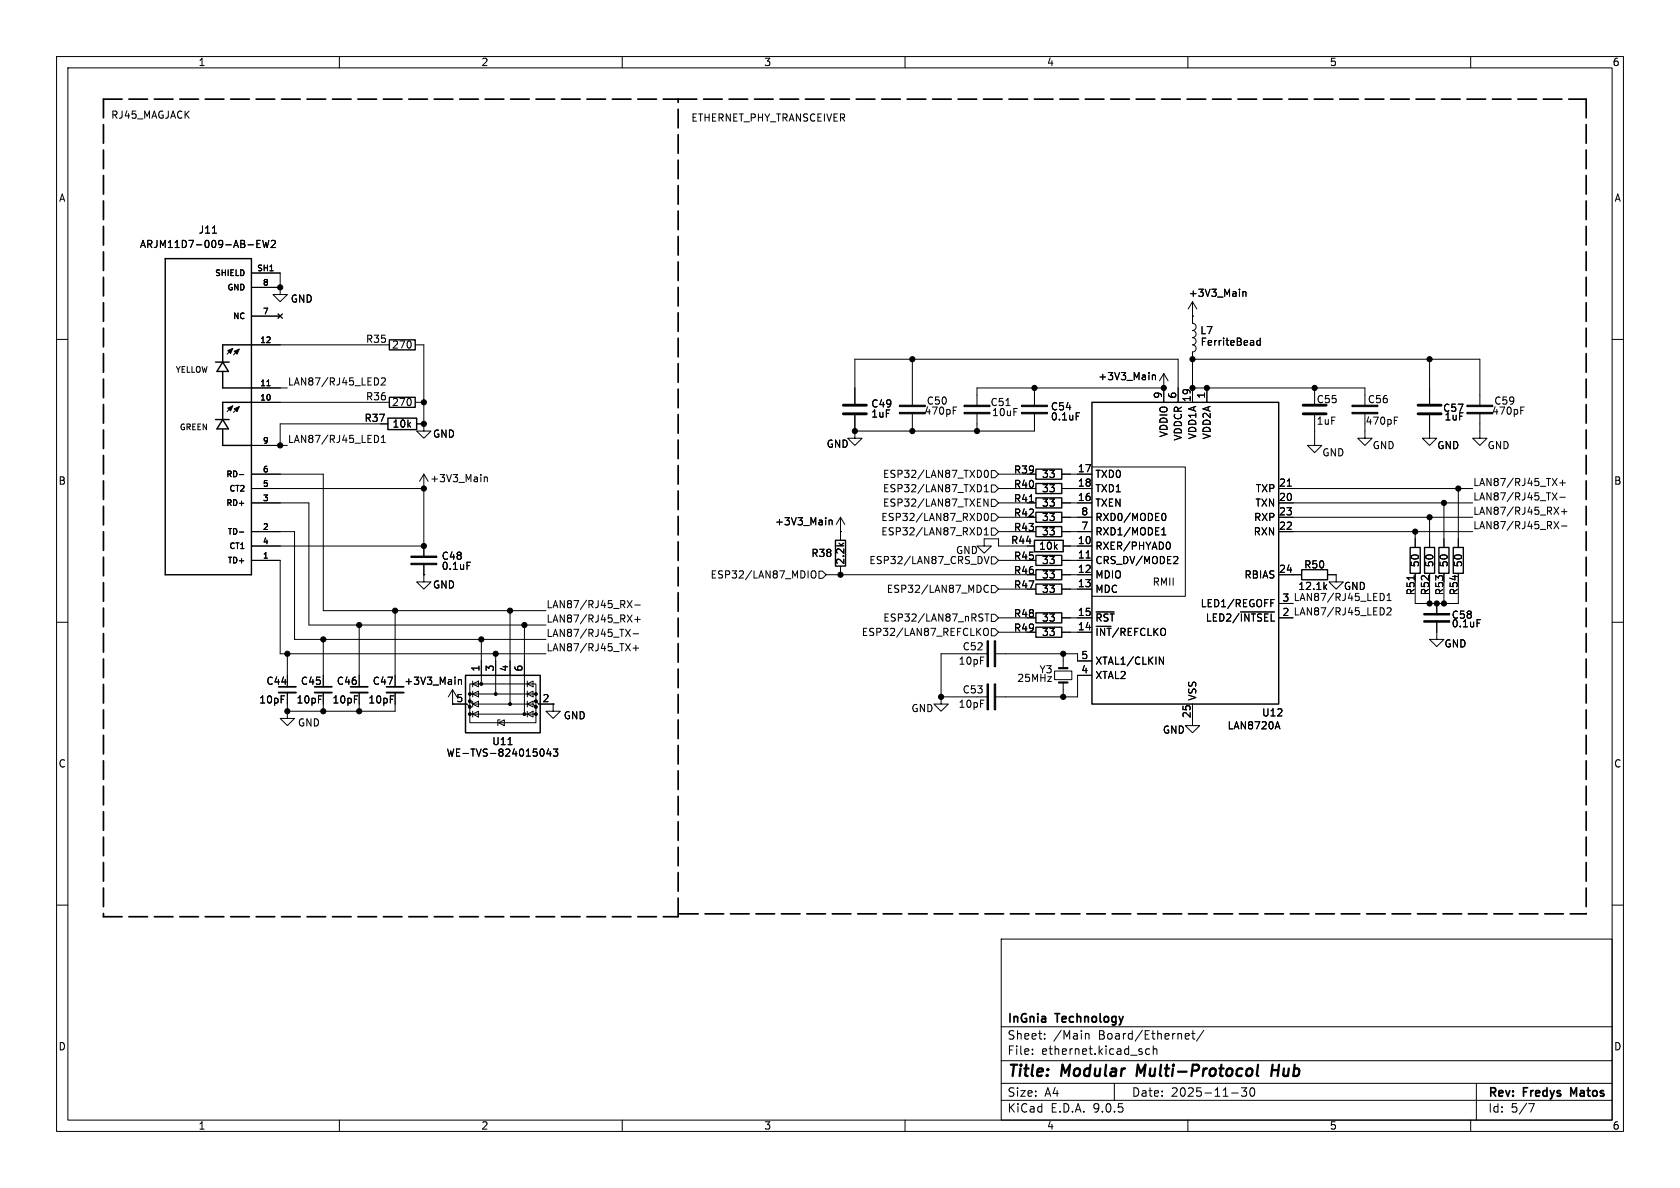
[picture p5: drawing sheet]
<svg xmlns="http://www.w3.org/2000/svg" width="297mm" height="210mm" viewBox="0 0 297 210" stroke-linecap="round" stroke-linejoin="round" font-family="sans-serif">
<g fill="none" stroke="#000" stroke-width=".18">
<path d="M10 10h277v190h-277zM12 12h273v186h-273zM60 10v2M110 10v2M160 10v2M210 10v2M260 10v2M37.6 41.2h.7M44.4 55.9h5.1M44.4 50.8h5.1M44.4 48.3h5.1v2.5M45.4 43.1h.4"/>
<path d="M46 42.5h-.6v1.3h.6M46.4 42.5l.3 1.3 .3-.9 .2 .9 .3-1.3M48 42.6l.4-.1 .3 .4-.8 .9h.8M49.1 55.5l.8 .8M49.5 50.8v1.3h1.3l-1.3 1.2-1.2-1.2h1.2M49.5 50.8h.1M49.9 55.5l-.8 .8M210.8 53.3v3.9a.63 .63 0 0 1 .6 .6 .63 .63 0 0 1-.6 .6 .64 .64 0 0 1 .6 .6 .64 .64 0 0 1-.6 .7M210.8 59.7a.63 .63 0 0 1 .6 .6 .63 .63 0 0 1-.6 .7 .64 .64 0 0 1 .6 .6 .64 .64 0 0 1-.6 .6v8.9M210.8 55.9h.1M210.8 53.3l-.7 1.3M210.8 53.3l.8 1.3"/>
<path d="M219.7 51.5v.9M219.7 51.7l.2-.2 .3 .1 .1 .8M222.8 59.8v1.2M10 60h2M41.1 71.8l-1 1M41.1 61.6l-1 1M42.3 71.9l-1 1M42.3 61.7l-1 1M44.4 61h24.4M44.4 71.1h24.4M44.4 78.7h6.4M44.4 68.6h6.4"/>
<path d="M47.2 68.2h.6M66.5 77a.68 .68 0 0 1 .4 .6 .68 .68 0 0 1-.4 .6M66.7 66.9l.2 .4-.2 .7M67.4 66.9l.5-.1 .2 .4-.8 .9h.8M67.4 78.2h.7M67.4 77.3l.4-.3v1.2M68.6 74.9h-19.1v3.8M73.4 61h1.5v13.9M73.4 71.1h1.5M73.7 74.9h1.2M74.9 74.9v1.3h1.3l-1.3 1.3-1.2-1.3h1.2M74.9 74.9h.1"/>
<path d="M151.1 76.2v1.3h1.3l-1.3 1.2-1.2-1.2h1.2M151.1 73.4v2.8M161.3 63.5v8.4M161.3 72.9v3.3M168.5 72.6h.4M168.5 72h.6M172.7 72.9v3.3M177.8 71.7h.8M182.9 68.6v3.3M182.9 72.9v3.3h-31.8M190.3 73h.6M203.7 66.3v.8"/>
<path d="M203.7 66.4l.2-.1h.3l.1 .8M205.7 68.6h.1M205.7 66v5.1M205.7 68.6h-33v3.3M205.7 66l-.7 1.3M205.7 66l.8 1.3M208.3 71.1v-7.6h-57.2v7.9M210.8 63.5h50.8v8.4M210.8 68.6h30.5v1.3M213.4 68.6v2.5M222.8 60.2h-.4l-.2 .2 .1 .6h.5M232.4 73.4v5.3h1.3l-1.3 1.3-1.3-1.3h1.3"/>
<path d="M232.4 68.6v2.8M241.3 76.2v1.3h1.3l-1.3 1.2-1.3-1.2h1.3M241.3 72.9v2M246.5 74.3h.4M246.5 73.7h.6M252.7 73.4v4.1h1.3l-1.3 1.2-1.2-1.2h1.2M252.7 63.5v7.9M261.6 72.9v4.6h1.3l-1.3 1.2-1.3-1.2h1.3M268.9 72.6h.4M268.9 72h.6M285 60h2M42.3 94.1h.8"/>
<path d="M42.3 83.9h.8M44.4 99.1h5.1v16.5h47M44.4 83.8h12.7v24.2h39.4M44.4 88.9h10.2v21.6h41.9M44.4 86.4h30.5M44.4 94h7.7v19h44.4M44.4 96.5h30.5M74.9 86.4h.1M74.9 83.8l-.7 1.3M74.9 83.8l.8 1.3M74.9 83.8v14.7M74.9 99.6v2"/>
<path d="M82.6 99.4h.6M85.6 84.3v.9M85.6 84.4l.2-.1 .3 .1 .1 .8M146.6 91.9v.9M146.6 92.1l.2-.2 .3 .1v.8M148.6 94h.1M148.6 91.4l-.8 1.3M148.6 91.4l.8 1.3M148.6 91.4v4.1M172.8 93.3a.64 .64 0 0 1 .7 .6 .64 .64 0 0 1-.7 .7M173.1 85.7a.68 .68 0 0 1 .4 .6 .68 .68 0 0 1-.4 .6M173.3 90.8l.2 .5-.2 .7"/>
<path d="M173.5 83.4v.7M174 96.5h-1.3l1.3 1.3 1.3-1.3h-1.3v-1.2h2.5v1.2h6.4M174 98.4l.4 1.2 .4-1.2M174 94.6h.7M174 86l.4-.3v1.2M174 93.7l.4-.4v1.3M174 86.9h.7M174.1 90.9l.2-.2a.68 .68 0 0 1 .4 .7 .68 .68 0 0 1-.4 .6l-.2-.1-.1-.4zM174.1 83.3l.2-.2a.68 .68 0 0 1 .4 .7 .68 .68 0 0 1-.4 .6l-.2-.1-.1-.4zM174.7 88.2v1.3l-.8-1.3v1.3M175.3 98.4h.6l.6 .7-.6 .6h-.6zM175.3 90.8h.6l.6 .6-.6 .7h-.6z"/>
<path d="M175.3 93.3h.6l.6 .7-.6 .6h-.6zM175.3 88.3h.6l.6 .6-.6 .6h-.6zM175.3 83.2h.6l.6 .6-.6 .7h-.6zM175.3 85.7h.6l.6 .7-.6 .6h-.6zM176.5 83.8h6.6M176.5 88.9h6.6M176.5 86.4h6.6M176.5 91.4h6.6M176.5 94h6.6M176.5 99.1h6.6M182 88.7h.7M187.7 83.8h5.3"/>
<path d="M187.7 88.9h5.3M187.7 86.4h5.3M187.7 91.4h5.3M187.7 94h5.3M187.7 99.1h5.3M188 96.5h5M192 98.6h.7M193 82.6h16.5v22.8h-16.5M205.4 94.6h.7M205.4 93.7l.3-.4v1.3M205.6 90.8l.1-.1a.68 .68 0 0 1 .4 .7 .68 .68 0 0 1-.4 .6h-.1M206.5 95.8a.68 .68 0 0 1 .4 .7 .68 .68 0 0 1-.4 .6"/>
<path d="M208 98.4l.2 .2v.3l-.8 .7h.8M226.1 88.9h34.2M226.1 86.4h34.2M226.1 91.4h34.2M226.1 94h34.2M227.6 85.9h.7M250.2 94v2.8M252.7 91.4v5.4M255.3 88.9v7.9M257.8 86.4v10.4M274.4 87.1l.9 1.3M274.4 84.6l.9 1.2"/>
<path d="M274.7 92.2l.9 1.3M274.7 89.7l.9 1.2M275.3 87.1l-.9 1.3M275.3 84.6l-.9 1.2M275.6 92.2l-.9 1.3M275.6 89.7l-.9 1.2M275.8 87.9h.9M275.8 85.4h.9M276.1 93h.9M276.1 90.4h.9M276.2 84.9v.9M276.5 90v.9"/>
<path d="M10 110h2M50.8 115.6v3.8M57.1 113v8.4M63.5 110.5v10.9M69.8 108v13.4M74.9 101.6v1.3h1.3l-1.3 1.2-1.2-1.2h1.2M74.9 101.6h.1M85.1 113v7.9M87.6 115.6v7.1M90.2 108v16.5M92.7 110.5v15.7M110.6 113.8l.8 1.3"/>
<path d="M110.6 111.2l.8 1.3M110.9 106.2l.8 1.2M110.9 108.7l.8 1.3M111.4 113.8l-.8 1.3M111.4 111.2l-.8 1.3M111.7 106.2l-.8 1.2M111.7 108.7l-.8 1.3M111.9 114.6h1M111.9 112h1M112.2 107h1M112.2 109.5h1M112.4 114.1v1"/>
<path d="M112.7 109v1M143.5 101.1l.2-.2a.43 .43 0 0 1 .5 .4v.5a.42 .42 0 0 1-.4 .4 .42 .42 0 0 1-.4-.4zM144.8 101h.6l.6 .6-.6 .6h-.6zM146 101.6h37.1M148.6 100.1v1.5M173.3 108.5l.5 .1M173.5 109.2l.3 .2-.3 .4M174.1 111.1h.1a.43 .43 0 0 1 .5 .4v.4a.42 .42 0 0 1-.4 .5 .42 .42 0 0 1-.4-.5v-.4zM174.1 108.5h.7M174.5 108.5v1.3M174.7 115.6h-8.3v7.6M174.7 103.6a.6 .6 0 0 0-.8 .4 .6 .6 0 0 0 .6 .7l.2-.1"/>
<path d="M175.3 108.6h.6l.6 .6-.6 .7h-.6zM175.3 103.5h.6l.6 .6-.6 .7h-.6zM175.3 111.1h.6l.6 .7-.6 .6h-.6zM175.8 115.6h14.7v1.2h2.5M176.5 104.1h6.6M176.5 109.2h6.6M176.5 111.8h6.6M186.4 118.6h3.1v1.5h-3.1zM187.7 101.6h5.3M187.7 104.1h5.3M187.7 109.2h5.3M187.7 111.8h5.3"/>
<path d="M188 115.6v2.5M193 119.4h-2.5v3.8h-14.7M193.8 108.2h3.2M205 116.1l.7 1.3v-1.3M219.3 108.2h6M224.7 106.6h.4M224.7 106h.6M226.1 101.6h4M226.1 106.7h2.5M234.2 103.7l.3 .5M234.5 103.4l-.4 .4M234.7 101.6h1.5v1.3h1.3l-1.3 1.2-1.3-1.2h1.3"/>
<path d="M244.3 104.9a.68 .68 0 0 1 .4 .6 .68 .68 0 0 1-.4 .7M244.5 107.5l.2 .5-.2 .6M245.2 107.6l.5-.2 .2 .4-.8 .9h.8M245.2 106.2h.7M245.2 105.3l.4-.4v1.3M250 101.8v.7M250.2 101.4v5.3h7.6v-5.3M252.7 101.4v5.3M254 109.8v3.2h1.3l-1.3 1.3-1.3-1.3h1.3M254 106.7v2M255.3 101.4v5.3M261.1 109.5h.6"/>
<path d="M285 110h2M50.8 125.7v1.3h1.3l-1.3 1.3-1.3-1.3h1.3M50.8 125.7h.1M50.8 122.4v3.3M57.1 122.4v3.3M63.5 122.4v3.3M69.8 122.4v3.3h-19M80 124.5h.1M80 121.9l-.8 1.3M80 121.9l.8 1.3M80 121.9v2.6M80 124.5h2.5l.6 .5"/>
<path d="M81 120.1v.9M81 120.2l.2-.1 .3 .1 .1 .8M83.1 126.2v1.6h11.6v-1.6M83.1 122.7v-1.8h11.6v1.8M83.1 124v2.2h11.6v-1.2M83.1 124v-1.3h11.6v1.3l.5 .5h2.6M83.1 124l.5 .5h10.6l.5 .5M83.6 120.9l1-.5v1zM83.6 122.7l1-.5v1zM83.6 124.5l1-.5v1zM83.6 126.2l1-.5v1zM83.6 120.4v1"/>
<path d="M83.6 122.2v1M83.6 124v1M83.6 125.7v1M88.1 127.8l1.1-.5v1zM88.4 127.3h-.4v1M89.8 131.6h.7M93.2 120.9l1-.5v1zM93.2 122.7l1-.5v1zM93.2 124.5l1-.5v1zM93.2 126.2l1-.5v1zM93.2 120.4v1M93.2 122.2v1"/>
<path d="M93.2 124v1M93.2 125.7v1M94.7 124v1M95.6 132.5l.2-.1a.68 .68 0 0 1 .4 .6 .68 .68 0 0 1-.4 .7l-.2-.1M97 132.3l-.3 1h.8M97.3 132.8v.9M97.8 124.5v1.2h1.3l-1.3 1.3-1.3-1.3h1.3M97.8 124.5h.1M97.8 132.4h.8l-.4 .5 .3 .1v.6l-.1 .1-.6-.1M166.4 123.2v1.3h1.2l-1.2 1.2-1.3-1.2h1.3M166.4 123.2h8.3M188 120.7v2.5"/>
<path d="M210.8 124.5v3.8h1.3l-1.3 1.2-1.3-1.2h1.3M225.6 128.5h.6M225.9 127.6l.4 1.2M10 160h2M177 166h108v32h-108zM285 160h2M60 198v2M110 198v2M160 198v2M177 194.5h108M177 191.5h108M177 187.5h108"/>
<path d="M177 181.5h108M182.5 186.3v.1M182.5 185.5v.1M184.7 183.6v.1M184.7 182.8v.1M191.9 182.8l.2-.1 .4 .1v.9M197 191.5v3M203.2 185.5l-.4-.1-.3 .3v.4l.2 .2h.5M203.9 185.5l.2-.1 .4 .1v.9M203.9 184.9v1.5M209.6 182.8l.4-.1 .2 .4-.7 .1M209.6 183.6h.6"/>
<path d="M210 198v2M210.7 182.7h.5M210.9 182.2v1.3l.3 .2M212.8 182.1l-1.3 2M217.7 193.2h1.2M219.5 192.3h.9l-.5 .6 .4 .1v.7l-.2 .1h-.4l-.2-.1M221.1 192.4l.2-.1a.81 .81 0 0 1 .6 .6 .81 .81 0 0 1-.3 .8l-.1 .1a.81 .81 0 0 1-.4-1.4zM260 198v2M261 191.5v6.5M271.2 195.1l-.6 1.5"/>
</g>
<path d="M49.3 121.4h3M55.6 121.4h3.1M62 121.4h3M68.3 121.4h3.1M278.2 193.4l-.5-1.1v1.5" fill="none" stroke="#000" stroke-width=".3"/>
<path d="M201.2 188.2l-.3 2M222.4 188.2l-.2 1.7 .2 .3M224.9 189.2h1.1M225 188.2l-.3 2" fill="none" stroke="#000" stroke-width=".4"/>
<path d="M49.3 122.4h3M55.6 122.4h3.1M62 122.4h3M68.3 122.4h3.1" fill="none" stroke="#000" stroke-width=".33"/>
<path d="M149.1 71.6h4.1M149.1 73.2h4.1M230.4 71.6h4M230.4 73.2h4M250.7 71.6h4.1M250.7 73.2h4.1" fill="none" stroke="#000" stroke-width=".51"/>
<g fill="#000" stroke="#000" stroke-width=".18">
<path d="M40.3 72.1l.8-.3-.3 .8zM40.3 62l.8-.4-.3 .9zM41.4 72.3l.9-.4-.4 .9zM41.4 62.1l.9-.4-.4 .9zM159 71.6h4.6v.3h-4.6zM159 72.9h4.6v.3h-4.6zM170.4 72.9h4.6v.3h-4.6zM170.4 71.6h4.6v.3h-4.6zM180.6 72.9h4.6v.3h-4.6zM180.6 71.6h4.6v.3h-4.6zM239 71.6h4.6v.3h-4.6zM239 72.9h4.6v.3h-4.6z"/>
<path d="M259.3 71.6h4.6v.3h-4.6zM259.3 72.9h4.6v.3h-4.6zM72.6 99.6h4.6v.2h-4.6zM72.6 98.3h4.6v.3h-4.6zM174.5 113.3h.3v4.6h-.3zM175.8 113.3h.2v4.6h-.2zM251.7 109.7h4.6v.3h-4.6zM251.7 108.5h4.6v.2h-4.6zM174.5 120.9h.3v4.6h-.3zM175.8 120.9h.2v4.6h-.2z"/>
<circle cx="49.5" cy="50.8" r=".46"/>
<circle cx="49.5" cy="78.7" r=".46"/>
<circle cx="74.9" cy="71.1" r=".46"/>
<circle cx="74.9" cy="74.9" r=".46"/>
<circle cx="151.1" cy="76.2" r=".46"/>
<circle cx="161.3" cy="76.2" r=".46"/>
<circle cx="161.3" cy="63.5" r=".46"/>
<circle cx="172.7" cy="76.2" r=".46"/>
<circle cx="182.9" cy="68.6" r=".46"/>
<circle cx="205.7" cy="68.6" r=".46"/>
<circle cx="210.8" cy="63.5" r=".46"/>
<circle cx="210.8" cy="68.6" r=".46"/>
<circle cx="213.4" cy="68.6" r=".46"/>
<circle cx="232.4" cy="68.6" r=".46"/>
<circle cx="252.7" cy="63.5" r=".46"/>
<circle cx="74.9" cy="96.5" r=".46"/>
<circle cx="74.9" cy="86.4" r=".46"/>
<circle cx="250.2" cy="94" r=".46"/>
<circle cx="252.7" cy="91.4" r=".46"/>
<circle cx="255.3" cy="88.9" r=".46"/>
<circle cx="257.8" cy="86.4" r=".46"/>
<circle cx="50.8" cy="115.6" r=".46"/>
<circle cx="57.1" cy="113" r=".46"/>
<circle cx="63.5" cy="110.5" r=".46"/>
<circle cx="69.8" cy="108" r=".46"/>
<circle cx="85.1" cy="113" r=".46"/>
<circle cx="87.6" cy="115.6" r=".46"/>
<circle cx="90.2" cy="108" r=".46"/>
<circle cx="92.7" cy="110.5" r=".46"/>
<circle cx="148.6" cy="101.6" r=".46"/>
<circle cx="188" cy="115.6" r=".46"/>
<circle cx="252.7" cy="106.7" r=".46"/>
<circle cx="254" cy="106.7" r=".46"/>
<circle cx="255.3" cy="106.7" r=".46"/>
<circle cx="50.8" cy="125.7" r=".46"/>
<circle cx="57.1" cy="125.7" r=".46"/>
<circle cx="63.5" cy="125.7" r=".46"/>
<circle cx="83.1" cy="122.7" r=".25"/>
<circle cx="83.1" cy="124" r=".25"/>
<circle cx="83.1" cy="125" r=".25"/>
<circle cx="83.1" cy="126.2" r=".25"/>
<circle cx="85.1" cy="120.9" r=".25"/>
<circle cx="87.6" cy="122.7" r=".25"/>
<circle cx="90.2" cy="124.5" r=".25"/>
<circle cx="92.7" cy="126.2" r=".25"/>
<circle cx="94.7" cy="126.2" r=".25"/>
<circle cx="94.7" cy="122.7" r=".25"/>
<circle cx="94.7" cy="125" r=".25"/>
<circle cx="94.7" cy="124" r=".25"/>
<circle cx="166.4" cy="123.2" r=".46"/>
<circle cx="188" cy="123.2" r=".46"/>
</g>
<g fill="none" stroke="#000" stroke-width=".24">
<path d="M68.8 60.1h4.6v1.7h-4.6zM68.8 70.2h4.6v1.8h-4.6zM147.7 95.5h1.8v4.6h-1.8zM183.1 82.9h4.6v1.8h-4.6zM183.1 88h4.6v1.8h-4.6zM183.1 98.2h4.6v1.7h-4.6zM183.1 90.6h4.6v1.7h-4.6zM183.1 93.1h4.6v1.8h-4.6zM183.1 85.5h4.6v1.7h-4.6zM249.3 96.8h1.8v4.5h-1.8zM251.8 96.8h1.8v4.5h-1.8zM254.4 96.8h1.8v4.5h-1.8z"/>
<path d="M256.9 96.8h1.8v4.5h-1.8zM183.1 108.3h4.6v1.8h-4.6zM183.1 103.3h4.6v1.7h-4.6zM183.1 110.9h4.6v1.7h-4.6zM183.1 100.7h4.6v1.8h-4.6zM230.1 100.7h4.6v1.8h-4.6z"/>
</g>
<g fill="none" stroke="#000" stroke-width=".25">
<path d="M29.2 45.7h15.2v55.9h-15.2zM38.1 74.2h2.4M38.1 64h2.4M39.4 74.2l1 1.6h-2zM39.4 64l1 1.7h-2zM39.4 75.9v2.8h5M39.4 65.8v2.8h5M44.4 61h-5v2.9M44.4 71.1h-5v2.9M68.6 73.9h5.1v2h-5.1zM193 71.1h33.1v53.4h-33.1zM182.9 95.5h5.1v2h-5.1z"/>
<path d="M82.3 119.4h13.2v10.1h-13.2z"/>
</g>
<path d="M187.2 118.1h1.5M187.2 120.7h1.5" fill="none" stroke="#000" stroke-width=".38"/>
<path d="M18.3 17.5h101.6M18.3 17.5v144.6M119.9 17.5h160.5M280.4 17.5v144M18.3 162.1h101.6M119.9 162.1v-144.6M120.1 161.5h160.3" fill="none" stroke="#000" stroke-width=".3" stroke-dasharray="3.3 1.2"/>
<g font-size="2.8">
<text x="178" y="190.9">Title:</text>
<text x="187.7" y="190.9">Modular</text>
<text x="201.8" y="190.9">Multi-Protocol</text>
<text x="226.4" y="190.9">Hub</text>
</g>
<g font-size="2.1">
<text x="178" y="184">Sheet:</text>
<text x="178" y="181.2">InGnia</text>
<text x="186.2" y="184">/Main</text>
<text x="186.7" y="181.2">Technology</text>
<text x="194.2" y="184">Board/Ethernet/</text>
<text x="178" y="186.7">File:</text>
<text x="184.1" y="186.7">ethernet.kicad_sch</text>
<text x="178" y="196.9">KiCad</text>
<text x="178" y="194.1">Size:</text>
<text x="184.7" y="194.1">A4</text>
<text x="185.7" y="196.9">E.D.A.</text>
<text x="193.3" y="196.9">9.0.5</text>
<text x="200" y="194.1">Date:</text>
<text x="207" y="194.1">2025-11-30</text>
<text x="263" y="194.3">Rev:</text>
<text x="263" y="196.9">Id:</text>
<text x="267.1" y="196.9">5/7</text>
<text x="269.4" y="194.3">Fredys</text>
<text x="278.3" y="194.3">Matos</text>
</g>
<g font-size="1.8">
<text x="35" y="11.9">1</text>
<text x="85" y="11.9">2</text>
<text x="135" y="11.9">3</text>
<text x="185" y="11.9">4</text>
<text x="235" y="11.9">5</text>
<text x="285" y="11.9">6</text>
<text x="19.6" y="21.2">RJ45_MAGJACK</text>
<text x="122.1" y="21.7">ETHERNET_PHY_TRANSCEIVER</text>
<text x="10.3" y="35.9">A</text>
<text x="285.3" y="35.9">A</text>
<text x="35" y="41.5">J11</text>
<text x="24.6" y="44">ARJM11D7-009-AB-EW2</text>
<text x="51.3" y="53.7">GND</text>
<text x="210.1" y="52.7">+3V3_Main</text>
<text x="212.1" y="59.3">L7</text>
<text x="64.6" y="60.8">R35</text>
<text x="69.2" y="61.8">270</text>
<text x="212.2" y="61.3">FerriteBead</text>
<text x="50.8" y="68.2">LAN87/RJ45_LED2</text>
<text x="64.6" y="71">R36</text>
<text x="69.2" y="72">270</text>
<text x="163.7" y="71.7">C50</text>
<text x="175" y="72">C51</text>
<text x="194.1" y="67.4">+3V3_Main</text>
<text x="205.5" y="70.6" transform="rotate(-90 205.5 70.6)">9</text>
<text x="208" y="70.6" transform="rotate(-90 208 70.6)">6</text>
<text x="210.6" y="71.2" transform="rotate(-90 210.6 71.2)">19</text>
<text x="213.1" y="70.6" transform="rotate(-90 213.1 70.6)">1</text>
<text x="232.7" y="71.5">C55</text>
<text x="241.7" y="71.5">C56</text>
<text x="264.1" y="71.7">C59</text>
<text x="64.3" y="74.8">R37</text>
<text x="69.3" y="75.8">10k</text>
<text x="76.4" y="77.6">GND</text>
<text x="153.9" y="74">1uF</text>
<text x="153.9" y="72.2">C49</text>
<text x="163.3" y="73.5">470pF</text>
<text x="175.3" y="73.8">10uF</text>
<text x="185.7" y="72.7">C54</text>
<text x="185.7" y="74.5">0.1uF</text>
<text x="206.6" y="77.4" transform="rotate(-90 206.6 77.4)">VDDIO</text>
<text x="209.1" y="78" transform="rotate(-90 209.1 78)">VDDCR</text>
<text x="211.7" y="77.8" transform="rotate(-90 211.7 77.8)">VDD1A</text>
<text x="214.2" y="77.8" transform="rotate(-90 214.2 77.8)">VDD2A</text>
<text x="232.7" y="75.3">1uF</text>
<text x="241.3" y="75.3">470pF</text>
<text x="255" y="73">C57</text>
<text x="255.3" y="74.5">1uF</text>
<text x="263.7" y="73.5">470pF</text>
<text x="50.8" y="78.4">LAN87/RJ45_LED1</text>
<text x="146" y="79.3">GND</text>
<text x="179.2" y="83.9">R39</text>
<text x="190.5" y="83.6">17</text>
<text x="233.7" y="80.9">GND</text>
<text x="242.6" y="79.6">GND</text>
<text x="254" y="79.6">GND</text>
<text x="262.9" y="79.6">GND</text>
<text x="10.3" y="85.9">B</text>
<text x="76" y="85.4">+3V3_Main</text>
<text x="156" y="89.8">ESP32/LAN87_TXEN</text>
<text x="156" y="84.7">ESP32/LAN87_TXD0</text>
<text x="156" y="87.2">ESP32/LAN87_TXD1</text>
<text x="179.2" y="89">R41</text>
<text x="179.2" y="86.5">R40</text>
<text x="184.1" y="84.7">33</text>
<text x="184.1" y="89.8">33</text>
<text x="184.1" y="87.2">33</text>
<text x="190.5" y="86.1">18</text>
<text x="190.5" y="88.6">16</text>
<text x="193.5" y="84.7">TXD0</text>
<text x="193.5" y="87.2">TXD1</text>
<text x="193.5" y="89.8">TXEN</text>
<text x="221.8" y="89.8">TXN</text>
<text x="221.9" y="87.2">TXP</text>
<text x="226" y="86.1">21</text>
<text x="226" y="88.6">20</text>
<text x="260.3" y="88.6">LAN87/RJ45_TX-</text>
<text x="260.3" y="86">LAN87/RJ45_TX+</text>
<text x="285.3" y="85.9">B</text>
<text x="136.9" y="93.1">+3V3_Main</text>
<text x="155.7" y="92.3">ESP32/LAN87_RXD0</text>
<text x="155.7" y="94.8">ESP32/LAN87_RXD1</text>
<text x="179.2" y="91.5">R42</text>
<text x="179.2" y="94.1">R43</text>
<text x="184.1" y="92.3">33</text>
<text x="184.1" y="94.8">33</text>
<text x="191.1" y="91.2">8</text>
<text x="191.1" y="93.7">7</text>
<text x="193.5" y="92.3">RXD0/MODE0</text>
<text x="193.5" y="94.8">RXD1/MODE1</text>
<text x="221.5" y="94.8">RXN</text>
<text x="221.6" y="92.3">RXP</text>
<text x="226" y="91.2">23</text>
<text x="226" y="93.7">22</text>
<text x="260.3" y="93.6">LAN87/RJ45_RX-</text>
<text x="260.3" y="91.1">LAN87/RJ45_RX+</text>
<text x="78" y="99.2">C48</text>
<text x="78" y="100.9">0.1uF</text>
<text x="143.3" y="98.7">R38</text>
<text x="149.5" y="99.9" transform="rotate(-90 149.5 99.9)">2.2k</text>
<text x="153.6" y="99.9">ESP32/LAN87_CRS_DV</text>
<text x="168.9" y="98.1">GND</text>
<text x="178.6" y="96.4">R44</text>
<text x="179.2" y="99.2">R45</text>
<text x="179.2" y="101.7">R46</text>
<text x="183.6" y="97.4">10k</text>
<text x="184.1" y="99.9">33</text>
<text x="190.5" y="96.3">10</text>
<text x="190.5" y="98.8">11</text>
<text x="190.5" y="101.3">12</text>
<text x="193.5" y="97.4">RXER/PHYAD0</text>
<text x="193.5" y="99.9">CRS_DV/MODE2</text>
<text x="226" y="101.3">24</text>
<text x="230.5" y="100.7">R50</text>
<text x="251.1" y="100.4" transform="rotate(-90 251.1 100.4)">50</text>
<text x="253.6" y="100.4" transform="rotate(-90 253.6 100.4)">50</text>
<text x="256.1" y="100.4" transform="rotate(-90 256.1 100.4)">50</text>
<text x="258.7" y="100.4" transform="rotate(-90 258.7 100.4)">50</text>
<text x="76.4" y="104.2">GND</text>
<text x="96.5" y="107.6">LAN87/RJ45_RX-</text>
<text x="125.5" y="102.5">ESP32/LAN87_MDIO</text>
<text x="156.7" y="105">ESP32/LAN87_MDC</text>
<text x="179.2" y="104.2">R47</text>
<text x="184.1" y="105">33</text>
<text x="184.1" y="102.5">33</text>
<text x="190.5" y="103.9">13</text>
<text x="193.5" y="102.5">MDIO</text>
<text x="193.5" y="105">MDC</text>
<text x="203.7" y="103.7">RMII</text>
<text x="212.2" y="107.5">LED1/REGOFF</text>
<text x="219.9" y="102.5">RBIAS</text>
<text x="226.6" y="106.4">3 LAN87/RJ45_LED1</text>
<text x="226.6" y="106.4">3</text>
<text x="229.4" y="104.5">12.1k</text>
<text x="237.5" y="104.5">GND</text>
<text x="250.3" y="105.3" transform="rotate(-90 250.3 105.3)">R51</text>
<text x="252.8" y="105.3" transform="rotate(-90 252.8 105.3)">R52</text>
<text x="255.4" y="105.3" transform="rotate(-90 255.4 105.3)">R53</text>
<text x="257.9" y="105.3" transform="rotate(-90 257.9 105.3)">R54</text>
<text x="96.5" y="112.7">LAN87/RJ45_TX-</text>
<text x="96.5" y="110.1">LAN87/RJ45_RX+</text>
<text x="152.2" y="112.6">ESP32/LAN87_REFCLKO</text>
<text x="156.1" y="110.1">ESP32/LAN87_nRST</text>
<text x="179.2" y="109.3">R48</text>
<text x="179.2" y="111.9">R49</text>
<text x="184.1" y="110.1">33</text>
<text x="184.1" y="112.6">33</text>
<text x="190.5" y="109">15</text>
<text x="190.5" y="111.5">14</text>
<text x="193.5" y="110.1">~{RST}</text>
<text x="193.5" y="112.6">~{INT}/REFCLKO</text>
<text x="213.1" y="110.1">LED2/~{INTSEL}</text>
<text x="226.6" y="109">2 LAN87/RJ45_LED2</text>
<text x="226.6" y="109">2</text>
<text x="256.5" y="109.6">C58</text>
<text x="256.5" y="111.1">0.1uF</text>
<text x="84.8" y="118.8" transform="rotate(-90 84.8 118.8)">1</text>
<text x="87.4" y="118.8" transform="rotate(-90 87.4 118.8)">3</text>
<text x="89.9" y="118.8" transform="rotate(-90 89.9 118.8)">4</text>
<text x="92.5" y="118.8" transform="rotate(-90 92.5 118.8)">6</text>
<text x="96.5" y="115.2">LAN87/RJ45_TX+</text>
<text x="169.4" y="117.7">10pF</text>
<text x="170.1" y="115.2">C52</text>
<text x="183.7" y="119.2">Y3</text>
<text x="191.1" y="116.6">5</text>
<text x="191.1" y="119.1">4</text>
<text x="193.5" y="117.7">XTAL1/CLKIN</text>
<text x="255.3" y="114.7">GND</text>
<text x="45.7" y="124.6">10pF</text>
<text x="47" y="121.3">C44</text>
<text x="52.3" y="124.6">10pF</text>
<text x="53.1" y="121.3">C45</text>
<text x="58.7" y="124.6">10pF</text>
<text x="59.4" y="121.3">C46</text>
<text x="65" y="124.6">10pF</text>
<text x="65.8" y="121.3">C47</text>
<text x="71.4" y="121.3">+3V3_Main</text>
<text x="80.6" y="124.2">5</text>
<text x="95.8" y="124.2">2</text>
<text x="169.4" y="125.3">10pF</text>
<text x="170.1" y="122.8">C53</text>
<text x="179.7" y="120.8">25MHz</text>
<text x="193.5" y="120.2">XTAL2</text>
<text x="211.7" y="124" transform="rotate(-90 211.7 124)">VSS</text>
<text x="52.6" y="128.6">GND</text>
<text x="86.9" y="131.9">U11</text>
<text x="99.6" y="127.4">GND</text>
<text x="161" y="126.1">GND</text>
<text x="205.5" y="129.9">GND</text>
<text x="210.6" y="127" transform="rotate(-90 210.6 127)">25</text>
<text x="216.9" y="129.1">LAN8720A</text>
<text x="223" y="126.8">U12</text>
<text x="10.3" y="135.9">C</text>
<text x="78.9" y="134">WE-TVS-824015043</text>
<text x="285.3" y="135.9">C</text>
<text x="10.3" y="185.9">D</text>
<text x="285.3" y="185.9">D</text>
<text x="35" y="199.9">1</text>
<text x="85" y="199.9">2</text>
<text x="135" y="199.9">3</text>
<text x="185" y="199.9">4</text>
<text x="235" y="199.9">5</text>
<text x="285" y="199.9">6</text>
</g>
<g font-size="1.4">
<text x="37.9" y="49">SHIELD</text>
<text x="40.1" y="51.5">GND</text>
<text x="45.4" y="48">SH1</text>
<text x="46.4" y="50.5">8</text>
<text x="41.1" y="56.6">NC</text>
<text x="46.4" y="55.6">7</text>
<text x="45.9" y="60.7">12</text>
<text x="31" y="66.1">YELLOW</text>
<text x="45.9" y="70.9">10</text>
<text x="45.9" y="68.3">11</text>
<text x="31.7" y="76.2">GREEN</text>
<text x="46.4" y="83.6">6</text>
<text x="46.4" y="78.5">9</text>
<text x="39.9" y="89.6">RD+</text>
<text x="39.9" y="84.6">RD-</text>
<text x="40.4" y="87.1">CT2</text>
<text x="46.4" y="88.6">3</text>
<text x="46.4" y="86.1">5</text>
<text x="40.1" y="94.7">TD-</text>
<text x="46.4" y="93.7">2</text>
<text x="40.1" y="99.8">TD+</text>
<text x="40.4" y="97.3">CT1</text>
<text x="46.4" y="98.8">1</text>
<text x="46.4" y="96.3">4</text>
</g>
</svg>
